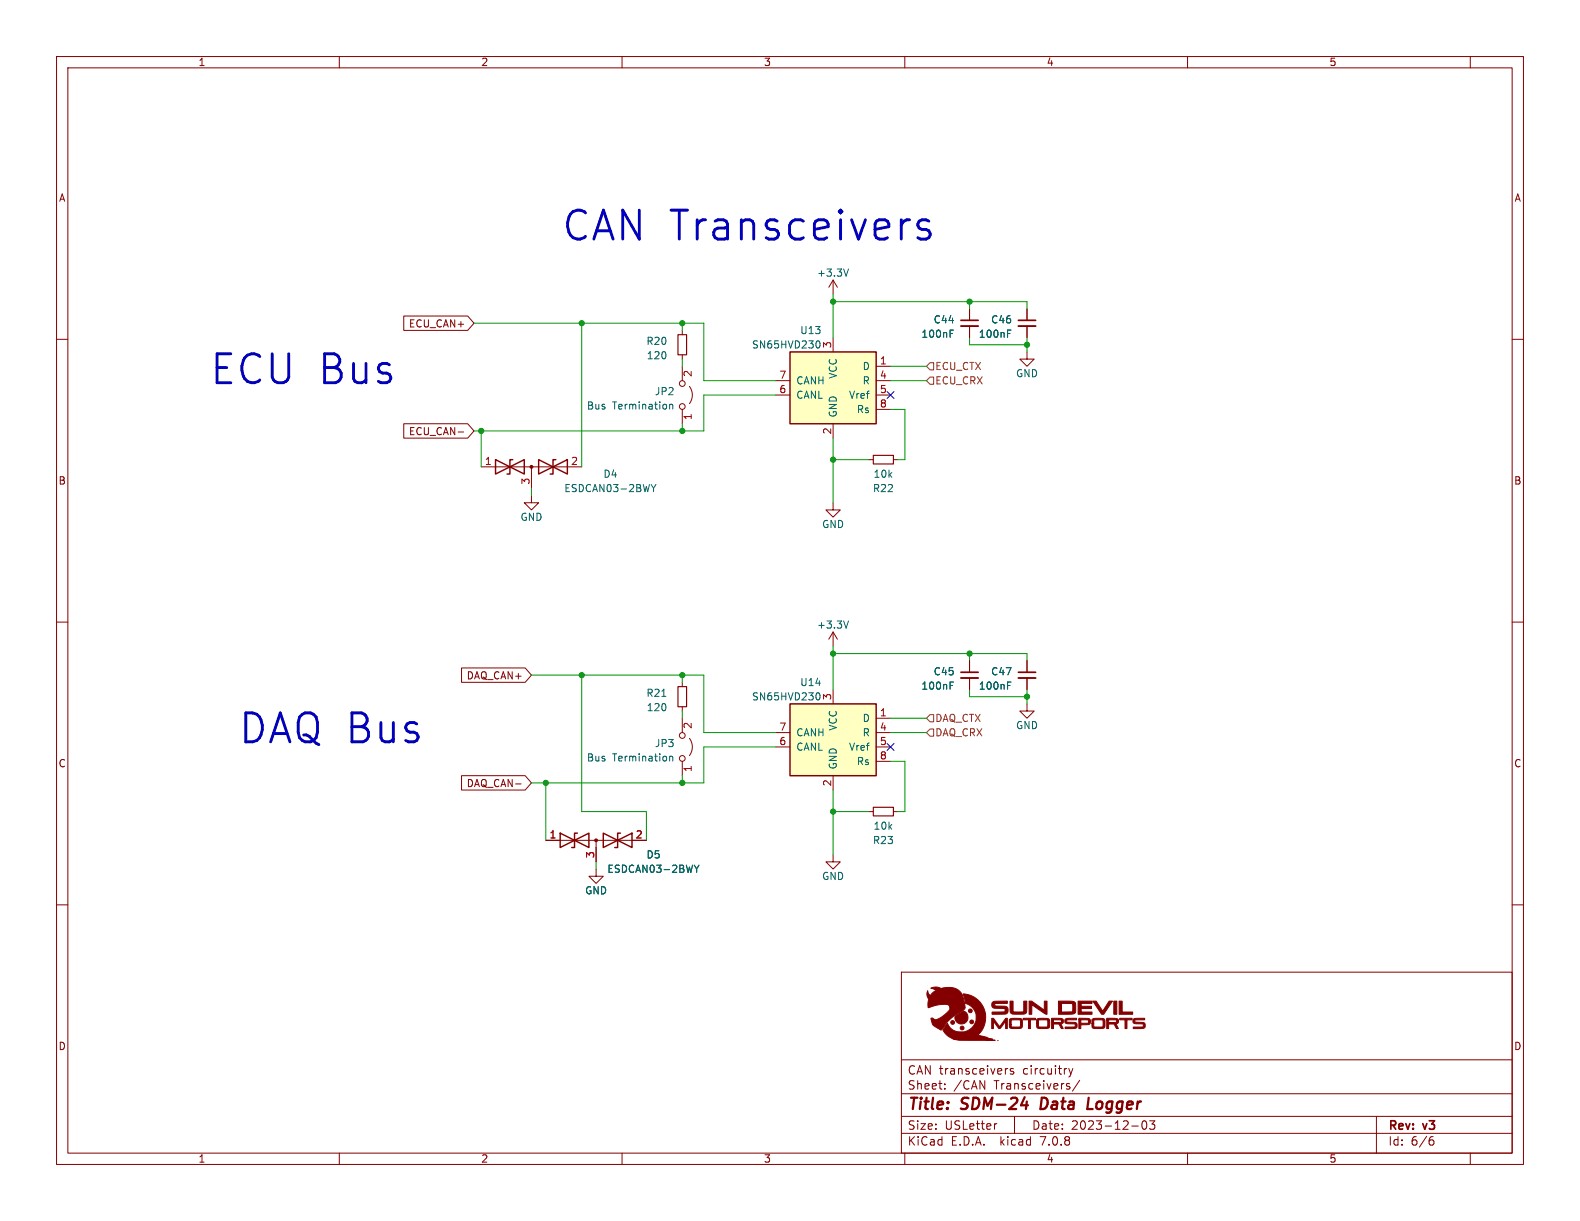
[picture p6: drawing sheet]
<svg xmlns="http://www.w3.org/2000/svg" width="279mm" height="216mm" viewBox="0 0 279 216" stroke-linecap="round" stroke-linejoin="round" font-family="sans-serif">
<g fill="none" stroke="#840000" stroke-width=".18">
<path d="M10 10h259.4v195.9h-259.4zM12 12h255.4v191.9h-255.4zM60 10v2M110 10v2M160 10v2M210 10v2M260 10v2M10 60h2M71.4 55.9h11.3l1.1 1.3-1.1 1.2h-11.3zM120.6 58.4v.8M147.3 49.5v2.6M147.3 59.7v2.5"/>
<path d="M147.3 49.5l.8 1.3M147.3 49.5l-.7 1.3M171.4 54.6v2M171.4 57.7v2M181.6 54.6v2M181.6 57.7v2M267.4 60h2M71.4 74.9h11.3l1.1 1.3-1.1 1.3h-11.3zM81 76.4h1M120.6 62.7v.8M120.6 64.8v2.5M120.6 72.4v2.5"/>
<path d="M121.9 68.3a2.54 2.54 0 0 1 0 3.1M137.2 67.3h2.5M137.2 69.9h2.5M147.3 74.9v2.6M154.9 64.8h2.6M154.9 67.3h2.6M154.9 69.9h2.6M154.9 72.4h2.6M181.6 62.2v1.3h-1.3l1.3 1.3 1.3-1.3h-1.3M85.1 82.6h17.8M94 87.6v1.3h-1.3l1.3 1.3 1.2-1.3h-1.2M94 82.6v3.8"/>
<path d="M147.3 88.9v1.3h-1.3l1.3 1.2 1.3-1.2h-1.3M153.7 81.3h.7M158 81.3h.7M10 110h2M81.6 118.1h11.3l1.1 1.3-1.1 1.3h-11.3zM147.3 111.8l.8 1.2M147.3 111.8v2.5M147.3 111.8l-.7 1.2M171.4 116.8v2.1M171.4 119.9v2M181.6 116.8v2.1M181.6 119.9v2"/>
<path d="M267.4 110h2M81.6 137.2h11.3l1.1 1.2-1.1 1.3h-11.3zM91.2 138.6h.9M120.6 120.7v.7M120.6 125v.7M120.6 127v2.5M120.6 134.6v2.6M121.9 130.6a2.54 2.54 0 0 1 0 3M137.2 129.5h2.5M137.2 132.1h2.5M147.3 121.9v2.6M147.3 137.2v2.5"/>
<path d="M154.9 127h2.6M154.9 129.5h2.6M154.9 132.1h2.6M154.9 134.6h2.6M181.6 124.5v1.2h-1.3l1.3 1.3 1.3-1.3h-1.3M10 160h2M96.5 148.6h17.8M105.4 153.7v1.2h-1.3l1.3 1.3 1.3-1.3h-1.3M105.4 148.6v3.8M147.3 151.1v1.3h-1.3l1.3 1.3 1.3-1.3h-1.3M153.7 143.5h.7M158 143.5h.7"/>
<path d="M267.4 160h2M159.4 171.9h108v32h-108zM159.4 197.4h108M159.4 193.4h108M159.4 187.4h108M167.1 192.4v.2M167.1 191.7v.1M176.3 198.7l-.3 .1M178.2 188.9l-.3 .1M179.2 189l-.3-.1-.3 .2 .1 .3 .5 .1v.4h-.6M179.4 197.4v3M189 188.9l.4 1"/>
<path d="M189.1 192.2v.3M189.4 189.9l-.2 .4-.2 .1M189.7 188.9l-.3 1M190.9 191l-1.3 1.9M200.1 199.1h1.2M202.1 198.3a.81 .81 0 0 0 .3 1.4l.2-.2 .2-.4-.2-.8M204.2 198.2l-.5 .6 .4 .1v.6l-.2 .2h-.4l-.2-.2M243.4 197.4v6.5M60 203.9v2M110 203.9v2M159.4 200.4h108M160 203.9v2"/>
<path d="M210 203.9v2M253 201.6h.3l.3 .2-.1 .5-.5 .2M253.4 201l-.4 .1M260 203.9v2"/>
<circle cx="120.7" cy="67.8" r=".51"/>
<circle cx="120.7" cy="71.9" r=".51"/>
<circle cx="120.7" cy="130" r=".51"/>
<circle cx="120.7" cy="134.1" r=".51"/>
</g>
<path d="M180.5 195.4h1.3M181.6 194.8l-.2 1.3M184.2 194.1l-.2 2h.5M192.5 194.1l-.2 2h.9" fill="none" stroke="#840000" stroke-width=".4"/>
<g fill="#840000" stroke="#840000" stroke-width=".18">
<path d="M170.3 175.7a4.2 4.2 0 0 1 3.8 2.8 4.2 4.2 0 0 1-1.2 4.5l1.7 .5-1.9-.1 2.8 .4-2.9-.1 3.4 .2-2.4 .1a21.7 21.7 0 0 1-5-.3h-.1l3.7-.1-3.7 .1-.7-.4-.6-.5-.5-.7 .8-1.2a2.64 2.64 0 0 0 4.1 1.1 2.64 2.64 0 0 0 0-4.2l-.9-.4z"/>
<path d="M164.6 174.7a1.93 1.93 0 0 1 2.4 .6l-.5-.5a2.81 2.81 0 0 1 3.9 2l.2 .8a1.13 1.13 0 0 1-.9 1.5 5.9 5.9 0 0 0-3 2.8 .37 .37 0 0 1-.3 .3 .37 .37 0 0 1-.4-.3 1.84 1.84 0 0 1-1.4-1.8 .48 .48 0 0 1 .7 .2 4 4 0 0 0 2.7-1.9 .73 .73 0 0 0-1-.8 7.8 7.8 0 0 0-2.8 .6 2.56 2.56 0 0 1 1.2-2.9l.4 .3 .3 .7-.1-.1a1.72 1.72 0 0 0-1.4-1.5z"/>
<path d="M175.4 180.1h.3l1.1 1.4 1-1.4h.3v1.8h-.3v-1.3a2.31 2.31 0 0 1-1.2 1.3l-.9-1.3v1.3h-.3z"/>
<path d="M178.5 180.3l.3-.2h.5a2.09 2.09 0 0 1 1.4 .2l.1 .2a1.32 1.32 0 0 1-.2 1.3h-1.8a.44 .44 0 0 1-.3-.6h.3l.1 .4h1a.41 .41 0 0 0 .5 0 .41 .41 0 0 0 .1-.5 .56 .56 0 0 0-.2-.8l-1.4 .1-.1 .8h-.3z"/>
<path d="M180.9 180.1h2.2v.2h-.9v1.6h-.3v-1.6h-1z"/>
<path d="M183.3 180.3l.3-.2h.5a2.09 2.09 0 0 1 1.5 .2v.2a1.32 1.32 0 0 1-.2 1.3h-1.8a.4 .4 0 0 1-.3-.5v-.3h.3a.42 .42 0 0 0 .1 .6h1a.41 .41 0 0 0 .5 0 .41 .41 0 0 0 .1-.5 .56 .56 0 0 0-.1-.8l-1.5 .1-.1 .6h-.3z"/>
<path d="M186 180.1h1.3a.57 .57 0 0 1 .7 .3 .57 .57 0 0 1-.3 .7l.3 .8h-.3l-.4-.8h-1v.8h-.3v-1.6h.3v.5h1.2a.22 .22 0 0 0 .2-.3 .22 .22 0 0 0-.2-.2h-1.5z"/>
<path d="M188.4 180.2l.5-.1h1.5v.2h-1.5a.2 .2 0 0 0-.3 .2 .2 .2 0 0 0 .2 .2l.9 .1a.58 .58 0 0 1 .8 .5 .58 .58 0 0 1-.8 .6h-1.3v-.3h1.5a.29 .29 0 0 0 .2-.4 .29 .29 0 0 0-.4-.2h-1a.47 .47 0 0 1-.4-.3 .47 .47 0 0 1 .1-.5z"/>
<path d="M190.8 180.1h1.3a.6 .6 0 0 1 .7 .7 .6 .6 0 0 1-.8 .4h-.9v.7h-.3v-1.6h.3v.6h.7a.58 .58 0 0 0 .7-.1 .34 .34 0 0 0-.1-.4 .34 .34 0 0 0-.4-.1h-1.2z"/>
<path d="M193.1 180.3l.3-.2h.5a2.09 2.09 0 0 1 1.4 .2l.1 .2a1.32 1.32 0 0 1-.2 1.3h-1.8a.4 .4 0 0 1-.3-.5v-.3h.3a.42 .42 0 0 0 .1 .6h1a.41 .41 0 0 0 .5 0 .41 .41 0 0 0 .1-.5 .56 .56 0 0 0-.2-.8l-1.4 .1-.1 .6h-.3z"/>
<path d="M195.7 180.1h1.4a.57 .57 0 0 1 .7 .3 .57 .57 0 0 1-.4 .7l.4 .8h-.4l-.4-.8h-1v.8h-.3v-1.6h.3v.5h1.3a.22 .22 0 0 0 .2-.3 .22 .22 0 0 0-.3-.2h-1.5z"/>
<path d="M198 180.1h2.2v.2h-.9v1.6h-.4v-1.6h-.9z"/>
<path d="M200.4 180.2l.5-.1h1.5v.2h-1.5a.2 .2 0 0 0-.2 .2 .2 .2 0 0 0 .2 .2l.8 .1a.58 .58 0 0 1 .8 .5 .58 .58 0 0 1-.7 .6h-1.4v-.3h1.5a.29 .29 0 0 0 .3-.4 .29 .29 0 0 0-.4-.2h-1a.47 .47 0 0 1-.5-.3 .47 .47 0 0 1 .1-.5z"/>
<path d="M169 179.6l1-.6a.69 .69 0 0 1 .8-.1 .69 .69 0 0 1 .4 .8 1.13 1.13 0 0 1-1.2 1.4 1.13 1.13 0 0 1-1-1.5z"/>
<path d="M175.5 177.2l.5-.2h2.1v.4l-2.2 .1a.24 .24 0 0 0 0 .2 .24 .24 0 0 0 .2 .2h1.1a.79 .79 0 0 1 1 .3 .79 .79 0 0 1-.2 1l-2.6 .2v-.5h1.9a.35 .35 0 0 0 .4-.3 .35 .35 0 0 0-.5-.3h-1.4a.61 .61 0 0 1-.5-.5 .61 .61 0 0 1 .2-.6z"/>
<path d="M178.6 177h.5v1.9h1.9v-1.9h.6v1.3a.81 .81 0 0 1-.3 1h-1.6a.79 .79 0 0 1-.9-.1 .79 .79 0 0 1-.2-.9z"/>
<path d="M182 177h.4l2.3 1.6v-1.6h.5v2.3l-.5-.1-2.2-1.5-.1 1.6h-.4z"/>
<path d="M187.2 177l2.7 .1a.62 .62 0 0 1 .3 .8v.3a.9 .9 0 0 1-.2 1l-.7 .1h-2.1v-1.9h.5v1.5h1.6a.36 .36 0 0 0 .4-.1 .36 .36 0 0 0 0-.4v-.7a.27 .27 0 0 0-.4-.3h-2.1z"/>
<path d="M190.6 177h2.5v.4h-1.9v.5h1.8v.4h-1.8v.6h1.9v.4h-2.5z"/>
<path d="M193.2 177h.6l1.2 1.8 1.1-1.8h.6l-1.5 2.3h-.4z"/>
<path d="M197 177h.5v2.3h-.5z"/>
<path d="M197.9 177h.5v1.9h1.9v.4h-2.4z"/>
<path d="M164 175.2l.2 .5 .2 .3-.2 .6-.3-.6z"/>
<circle cx="170.1" cy="181.8" r=".33"/>
<circle cx="168.5" cy="180.8" r=".34"/>
<circle cx="171.8" cy="180.7" r=".33"/>
<circle cx="171.6" cy="178.7" r=".33"/>
<circle cx="105.4" cy="148.6" r=".25"/>
<circle cx="94" cy="82.5" r=".25"/>
</g>
<path d="M169.9 57.7h3.1M180.1 57.7h3M169.9 119.9h3.1M180.1 119.9h3" fill="none" stroke="#840000" stroke-width=".33"/>
<path d="M169.9 56.6h3.1M180.1 56.6h3M169.9 118.9h3.1M180.1 118.9h3" fill="none" stroke="#840000" stroke-width=".3"/>
<g fill="none" stroke="#006464" stroke-width=".18">
<path d="M150 47.6l-.4 1.2M168 59h.4M168 58.4h.6M178.2 59h.4M178.2 58.4h.6M118.4 71.5v.8M118.4 71.6l.2-.1h.3l.1 .8M144.5 60.3h.1a.68 .68 0 0 1 .4 .6 .68 .68 0 0 1-.4 .6h-.1M115.1 85.7l.5 .6M115.6 86.3v.6M116 85.7l-.4 .6M150 109.8l-.4 1.3"/>
<path d="M117 123.1h.8M118.4 133.7v.9M118.4 133.8l.2-.1 .3 .1 .1 .8M144.5 122.6l.1-.1a.68 .68 0 0 1 .4 .6 .68 .68 0 0 1-.4 .7l-.1-.1M168 121.2h.4M168 120.6h.6M178.2 121.2h.4M178.2 120.6h.6M122.8 153l.4 .6M123.2 153.6v.6M123.6 153l-.4 .6"/>
</g>
<path d="M119.9 59.2h1.5v3.5h-1.5zM154.4 80.5h3.6v1.5h-3.6zM119.9 121.4h1.5v3.6h-1.5zM154.4 142.7h3.6v1.6h-3.6z" fill="none" stroke="#840000" stroke-width=".2"/>
<path d="M139.7 62.2h15.2v12.7h-15.2zM87.6 81.3l5.1 2.5v-2.5l-5.1 2.5zM90.7 81.3h-.5v2.5h-.5M95.2 81.3l5.1 2.5v-2.5l-5.1 2.5zM98.3 81.3h-.5v2.5h-.5M139.7 124.5h15.2v12.7h-15.2zM99.1 147.3l5 2.6v-2.6l-5 2.6zM102.1 147.3h-.5v2.6h-.5M106.7 147.3l5.1 2.6v-2.6l-5.1 2.6zM109.7 147.3h-.5v2.6h-.5" fill="none" stroke="#840000" stroke-width=".25"/>
<g fill="#ffffc2" stroke="#ffffc2" stroke-width=".18">
<path d="M139.7 124.5h15.2v12.7h-15.2z"/>
<path d="M139.7 62.2h15.2v12.7h-15.2z"/>
</g>
<path d="M164.5 64.1h.6v1.3h-.6l-.7-.6zM164.5 66.7h.6v1.2h-.6l-.7-.6zM164.5 126.4h.6v1.2h-.6l-.7-.6zM164.5 128.9h.6v1.3h-.6l-.7-.7z" fill="none" stroke="#725600" stroke-width=".18"/>
<g fill="none" stroke="#009600" stroke-width=".18">
<path d="M83.8 57.2h40.7v10.1h12.7M102.9 57.2v25.4M120.6 57.2v1.2M147.3 53.3h34.3v1.3M147.3 52.1v7.6M171.4 53.3v1.3M171.4 59.7v1.3h10.2M181.6 59.7v2.5M85.1 76.2v6.4M120.6 63.5v1.3M120.6 74.9v1.3M137.2 69.9h-12.7v6.3h-40.7"/>
<path d="M147.3 77.5v11.4M157.5 72.4h2.5v8.9h-1.3M157.5 64.8h6.3M157.5 67.3h6.3M94 86.4v1.2M147.3 81.3h6.4M94 119.4h30.5v10.1h12.7M102.9 119.4v24.1h11.4v5.1M120.6 119.4v1.3M147.3 114.3v7.6M147.3 115.6h34.3v1.2M171.4 115.6v1.2"/>
<path d="M96.5 138.4v10.2M120.6 125.7v1.3M120.6 137.2v1.2M137.2 132.1h-12.7v6.3h-30.5M147.3 139.7v11.4M157.5 129.5h6.3M157.5 127h6.3M157.5 134.6h2.5v8.9h-1.3M171.4 121.9v1.3h10.2M181.6 121.9v2.6M105.4 152.4v1.3M147.3 143.5h6.4"/>
</g>
<path d="M156.9 69.2l1.2 1.3M158.1 69.2l-1.2 1.3M156.9 131.5l1.2 1.2M158.1 131.5l-1.2 1.2" fill="none" stroke="#000084" stroke-width=".18"/>
<g fill="#009600" stroke="#009600" stroke-width=".18">
<circle cx="181.6" cy="61" r=".46"/>
<circle cx="171.4" cy="115.6" r=".46"/>
<circle cx="181.6" cy="123.2" r=".46"/>
<circle cx="102.9" cy="119.4" r=".46"/>
<circle cx="147.3" cy="143.5" r=".46"/>
<circle cx="147.3" cy="115.6" r=".46"/>
<circle cx="96.5" cy="138.4" r=".46"/>
<circle cx="120.6" cy="119.4" r=".46"/>
<circle cx="120.6" cy="138.4" r=".46"/>
<circle cx="147.3" cy="53.3" r=".46"/>
<circle cx="147.3" cy="81.3" r=".46"/>
<circle cx="171.4" cy="53.3" r=".46"/>
<circle cx="120.6" cy="57.2" r=".46"/>
<circle cx="120.6" cy="76.2" r=".46"/>
<circle cx="102.9" cy="57.2" r=".46"/>
<circle cx="85.1" cy="76.2" r=".46"/>
</g>
<g font-size="7.1" fill="#0000c2">
<text x="99.1" y="42.9">CAN Transceivers</text>
<text x="36.8" y="68.3">ECU Bus</text>
<text x="41.9" y="131.8">DAQ Bus</text>
</g>
<g font-size="2.8" fill="#840000">
<text x="160.4" y="196.8">Title:</text>
<text x="170.1" y="196.8">SDM-24</text>
<text x="184.9" y="196.8">Data</text>
<text x="193.9" y="196.8">Logger</text>
</g>
<g font-size="2.1" fill="#840000">
<text x="160.4" y="190.2">CAN transceivers</text>
<text x="180.9" y="190.2">circuitry</text>
<text x="160.4" y="192.9">Sheet:</text>
<text x="168.6" y="192.9">/CAN</text>
<text x="175.9" y="192.9">Transceivers/</text>
<text x="160.4" y="202.8">KiCad</text>
<text x="160.4" y="200">Size:</text>
<text x="167.1" y="200">USLetter</text>
<text x="168.1" y="202.8">E.D.A.</text>
<text x="177" y="202.8">kicad</text>
<text x="182.4" y="200">Date:</text>
<text x="184.2" y="202.8">7.0.8</text>
<text x="189.4" y="200">2023-12-03</text>
<text x="245.4" y="200.2">Rev:</text>
<text x="245.4" y="202.8">Id:</text>
<text x="249.5" y="202.8">6/6</text>
<text x="251.8" y="200.2">v3</text>
</g>
<g font-size="1.8" fill="#840000">
<text x="35" y="11.9">1</text>
<text x="85" y="11.9">2</text>
<text x="135" y="11.9">3</text>
<text x="185" y="11.9">4</text>
<text x="235" y="11.9">5</text>
<text x="10.3" y="35.9">A</text>
<text x="267.7" y="35.9">A</text>
<text x="72.2" y="58.1">ECU_CAN+</text>
<text x="72.2" y="77.2">ECU_CAN-</text>
<text x="10.3" y="85.9">B</text>
<text x="267.7" y="85.9">B</text>
<text x="82.4" y="120.3">DAQ_CAN+</text>
<text x="10.3" y="135.9">C</text>
<text x="267.7" y="135.9">C</text>
<text x="82.4" y="139.4">DAQ_CAN-</text>
<text x="10.3" y="185.9">D</text>
<text x="267.7" y="185.9">D</text>
<text x="35" y="205.8">1</text>
<text x="85" y="205.8">2</text>
<text x="135" y="205.8">3</text>
<text x="185" y="205.8">4</text>
<text x="235" y="205.8">5</text>
</g>
<g font-size="1.8" fill="#006464">
<text x="144.4" y="49.1">+3.3V</text>
<text x="141.4" y="59.3">U13</text>
<text x="162.8" y="59.9">100nF</text>
<text x="165" y="57.4">C44</text>
<text x="173" y="59.9">100nF</text>
<text x="175.2" y="57.4">C46</text>
<text x="114.2" y="61.2">R20</text>
<text x="114.3" y="63.7">120</text>
<text x="132.9" y="61.8">SN65HVD230</text>
<text x="152.5" y="65.6">D</text>
<text x="115.7" y="70.1">JP2</text>
<text x="140.7" y="70.7">CANL</text>
<text x="140.7" y="68.2">CANH</text>
<text x="148.2" y="67.1" transform="rotate(-90 148.2 67.1)">VCC</text>
<text x="150" y="70.7">Vref</text>
<text x="152.5" y="68.2">R</text>
<text x="179.6" y="66.9">GND</text>
<text x="103.7" y="72.6">Bus</text>
<text x="108.3" y="72.6">Termination</text>
<text x="148.2" y="73.9" transform="rotate(-90 148.2 73.9)">GND</text>
<text x="151.4" y="73.3">Rs</text>
<text x="99.7" y="87.2">ESDCAN03-2BWY</text>
<text x="106.6" y="84.7">D4</text>
<text x="154.3" y="87.2">R22</text>
<text x="154.4" y="84.7">10k</text>
<text x="91.9" y="92.3">GND</text>
<text x="145.3" y="93.6">GND</text>
<text x="144.4" y="111.4">+3.3V</text>
<text x="165" y="119.6">C45</text>
<text x="175.2" y="119.6">C47</text>
<text x="114.2" y="123.4">R21</text>
<text x="114.3" y="126">120</text>
<text x="132.9" y="124.1">SN65HVD230</text>
<text x="141.4" y="121.5">U14</text>
<text x="162.8" y="122.2">100nF</text>
<text x="173" y="122.2">100nF</text>
<text x="140.7" y="130.4">CANH</text>
<text x="148.2" y="129.3" transform="rotate(-90 148.2 129.3)">VCC</text>
<text x="152.5" y="127.9">D</text>
<text x="152.5" y="130.4">R</text>
<text x="179.6" y="129.1">GND</text>
<text x="103.7" y="134.8">Bus</text>
<text x="108.3" y="134.8">Termination</text>
<text x="115.7" y="132.3">JP3</text>
<text x="140.7" y="132.9">CANL</text>
<text x="148.2" y="136.1" transform="rotate(-90 148.2 136.1)">GND</text>
<text x="150" y="132.9">Vref</text>
<text x="151.4" y="135.5">Rs</text>
<text x="154.3" y="149.5">R23</text>
<text x="154.4" y="146.9">10k</text>
<text x="107.3" y="154.5">ESDCAN03-2BWY</text>
<text x="114.2" y="152">D5</text>
<text x="145.3" y="155.8">GND</text>
<text x="103.4" y="158.3">GND</text>
</g>
<g font-size="1.8" fill="#a90000">
<text x="147.1" y="61.7" transform="rotate(-90 147.1 61.7)">3</text>
<text x="155.5" y="64.5">1</text>
<text x="122.6" y="66.7" transform="rotate(-90 122.6 66.7)">2</text>
<text x="137.7" y="69.6">6</text>
<text x="137.7" y="67.1">7</text>
<text x="155.5" y="67.1">4</text>
<text x="155.5" y="69.6">5</text>
<text x="122.6" y="74.4" transform="rotate(-90 122.6 74.4)">1</text>
<text x="147.1" y="76.9" transform="rotate(-90 147.1 76.9)">2</text>
<text x="155.5" y="72.1">8</text>
<text x="85.7" y="82.3">1</text>
<text x="100.9" y="82.3">2</text>
<text x="93.7" y="85.8" transform="rotate(-90 93.7 85.8)">3</text>
<text x="147.1" y="123.9" transform="rotate(-90 147.1 123.9)">3</text>
<text x="122.6" y="129" transform="rotate(-90 122.6 129)">2</text>
<text x="137.7" y="131.8">6</text>
<text x="137.7" y="129.3">7</text>
<text x="155.5" y="126.7">1</text>
<text x="155.5" y="129.3">4</text>
<text x="155.5" y="131.8">5</text>
<text x="122.6" y="136.6" transform="rotate(-90 122.6 136.6)">1</text>
<text x="155.5" y="134.4">8</text>
<text x="147.1" y="139.1" transform="rotate(-90 147.1 139.1)">2</text>
<text x="97.1" y="148.3">1</text>
<text x="112.3" y="148.3">2</text>
<text x="105.2" y="151.8" transform="rotate(-90 105.2 151.8)">3</text>
</g>
<g font-size="1.8" fill="#725600">
<text x="165.3" y="65.6">ECU_CTX</text>
<text x="165.3" y="68.2">ECU_CRX</text>
<text x="165.3" y="127.9">DAQ_CTX</text>
<text x="165.3" y="130.4">DAQ_CRX</text>
</g>
</svg>
